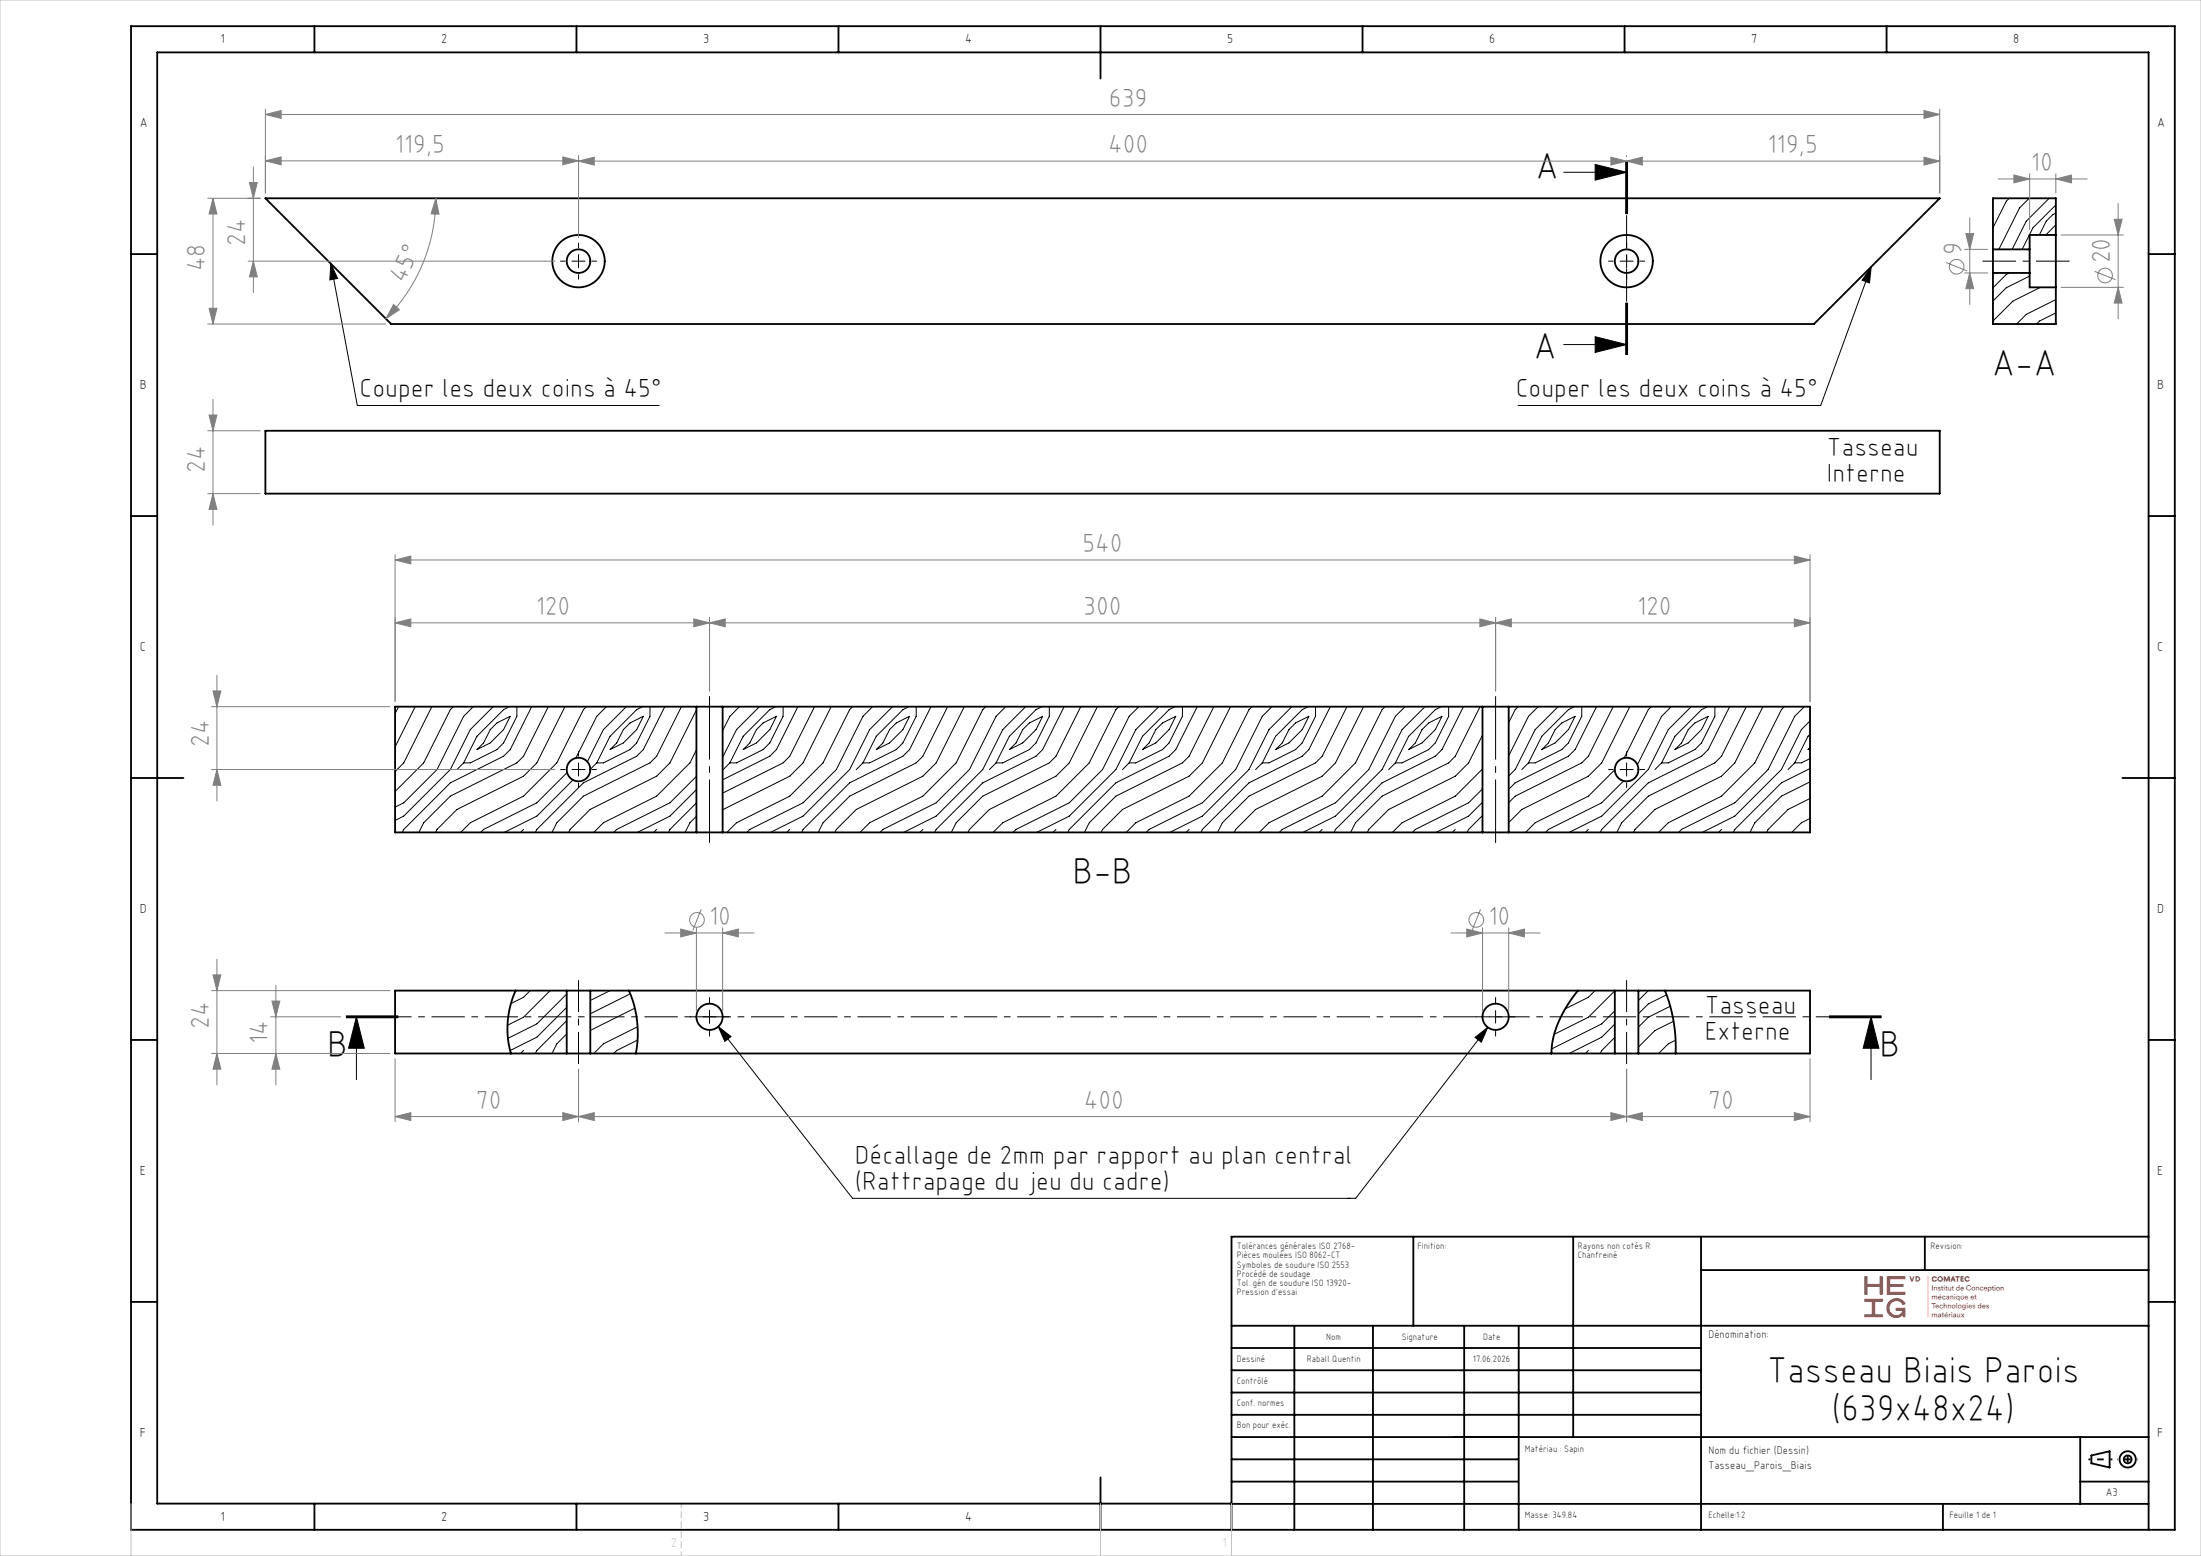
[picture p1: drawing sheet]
<svg xmlns="http://www.w3.org/2000/svg" width="420mm" height="297mm" viewBox="0 0 420 297" stroke-linecap="round" stroke-linejoin="round" font-family="sans-serif">
<g fill="none" stroke="#000" stroke-width=".35">
<path d="M25 5h390v287h-390zM60 5v5M110 5v5M160 5v5M210 5v10M260 5v5M310 5v5M360 5v5M50.6 37.8h319.5l-24 24h-271.5zM25 48.5h5M380.3 47.6v4.5M380.3 52.1v9.7h12v-7"/>
<path d="M380.3 52.1h7M380.3 47.6h7M387.3 47.6v4.5M387.3 52.1v2.7h5M392.3 44.8v10M392.3 44.8v-7h-12v9.8M392.3 44.8h-5v2.8M410 48.5h5M25 98.5h5M50.6 82.2h319.5v12h-319.5zM410 98.5h5M132.9 134.9h5"/>
<path d="M132.9 134.9h-57.5v24h57.5M132.9 134.9v24M137.9 134.9v24M137.9 134.9h145M282.9 134.9h5M282.9 134.9v24M287.9 134.9h57.5v24h-57.5M287.9 134.9v24M25 148.5h10M132.9 158.9h5M137.9 158.9h145M282.9 158.9h5"/>
<path d="M405 148.5h10M25 198.5h5M98.4 189.1a17.4 17.4 0 0 0-.9 12M108.1 189.1h4.5M108.1 189.1h-32.7v12h32.7M108.1 189.1v12M112.6 189.1h195.5M112.6 189.1v12M120 189.1a20.2 20.2 0 0 1 1.3 12M301.1 189.1a19.9 19.9 0 0 0-5 12M308.1 189.1h4.5M308.1 189.1v12"/>
<path d="M312.6 189.1h32.8v12h-32.8M312.6 189.1v12M317.7 189.1a28.9 28.9 0 0 1 2 12M410 198.5h5M108.1 201.1h4.5M112.6 201.1h195.5M308.1 201.1h4.5M269.7 236.1v17M300.2 236.1v38.2M324.6 236.1v55.9M367.3 236.1v6.3M410 236.1h-175v55.9"/>
<path d="M25 248.5h5M235 253.1h175M235 257.3h89.6M247 253.1v38.9M262 253.1v38.9M279.4 253.1v38.9M289.8 253.1v38.9M324.6 242.4h85.4M410 248.5h5M235 270.1h89.6M235 265.8h89.6M235 261.6h89.6"/>
<path d="M235 278.6h54.6M235 274.3h175M397 274.3v12.8M399.1 277.8l3.5-.8v3.1l-3.5-.8zM60 287v5M110 287v5M160 287v5M210 282v10M235 287.1h175M235 287h-205v-277h380v282M235 282.8h54.6M370.8 287.1v4.9"/>
<path d="M397 282.8h13"/>
<circle cx="110.4" cy="49.8" r="5"/>
<circle cx="110.4" cy="49.8" r="2.25"/>
<circle cx="310.4" cy="49.8" r="5"/>
<circle cx="310.4" cy="49.8" r="2.25"/>
<circle cx="110.4" cy="146.9" r="2.25"/>
<circle cx="310.4" cy="146.9" r="2.25"/>
<circle cx="135.4" cy="194.1" r="2.5"/>
<circle cx="285.4" cy="194.1" r="2.5"/>
<circle cx="406" cy="278.6" r=".75"/>
<circle cx="406" cy="278.6" r="1.55"/>
</g>
<g fill="none" stroke="#000" stroke-width=".19">
<path d="M298.4 32.9h12M304.4 31.4l6 1.5-6 1.5zM310.2 30.9v10M310.4 30.9v10M310.6 30.9v10M383.4 37.8l-.6 .6-2.5 5.1M387.2 37.8l-1.8 1.9-4 7.9M391 37.8l-4.4 4.4-2.6 5.4M392.3 39.1l-4.4 4.4-2 4.1M63.1 50.3l1.3 2.8-1.5 .3zM63.1 50.3l5.1 27.1h57.6M109.1 49.8h2.5"/>
<path d="M110.4 48.6v2.5M309.1 49.8h2.5M310.2 57.8v10M310.4 48.6v2.5M310.4 57.8v10M310.6 57.8v10zM357.1 50.9l-.4 3.1-1.4-.5zM357.1 50.9l-9.7 26.5h-57.7M380.6 52.1l-.3 .3M383.4 52.1l-.6 .3-2.5 2.5M387.3 52.7l-4.5 2.2-2.5 2.6M389.3 54.8l-5.2 2.7-3.8 3.8"/>
<path d="M392.3 40.7l-.6 .3-1.2 1.2-1.4 2.6M392.3 42.9l-2 1.9M392.3 59.7l-3.1 1.6-.6 .5M392.3 57.2l-5.7 2.8-1.8 1.8M298.4 65.8h12M304.4 64.3l6 1.5-6 1.5zM380.3 61.3h.1M76.1 134.9l-.7 1.3M79.2 134.9l-3.8 7.7M82.4 134.9l-5.4 10.7-1.6 1.7M86.5 134.9l-.6 .6-5 10.1-5.5 5.5M90.3 134.9l-1.8 1.8-5.1 10.2-6.4 6.3-1.6 .9"/>
<path d="M94.1 134.9l-4.4 4.4-3.8 7.6-8.9 8.9-1.6 .8M94.8 138l2.6-1.3-1.3 2.6-2.5 2.5-2.6 1.3 1.3-1.3 1.3-2.5zM97.2 134.9l-1.1 .6-5.1 5-2.5 5.1M98.6 134.9v1.8l-2.5 5.1-1.3 1.3-5.1 2.5h-1.2M101.5 134.9l-4.1 8.2-1.3 1.2-10.2 5.1-8.9 8.9-.2 .6M104.6 134.9l-4.7 9.4-1.3 1.3-12.7 6.4-5 5-1 1.9M107.8 134.9l-5.4 10.7-2.5 2.6-12.7 6.3-3.8 3.8-.3 .6M111.9 134.9l-.6 .6-5 10.1-6.4 6.4-10.2 5-1.8 1.9M115.7 134.9l-1.8 1.8-4 8M119.5 134.9l-4.4 4.4-3 6.1M120.2 138l2.6-1.3-1.3 2.6-2.5 2.5-2.6 1.3 1.3-1.3 1.3-2.5zM122.6 134.9l-1.1 .6-5.1 5-2.5 5.1"/>
<path d="M124 134.9v1.8l-2.5 5.1-1.3 1.3-5.1 2.5h-1.2M126.9 134.9l-4.1 8.2-1.3 1.2-10.2 5.1-8.9 8.9-.2 .6M130 134.9l-4.7 9.4-1.3 1.3-12.7 6.4-5 5-1 1.9M132.9 135.5l-5.1 10.1-2.5 2.6-12.7 6.3-3.8 3.8-.3 .6M141.1 134.9l-1.8 1.8-1.4 2.8M144.9 134.9l-4.4 4.4-2.6 5.3M145.6 138l2.6-1.3-1.3 2.6-2.5 2.5-2.6 1.3 1.3-1.3 1.3-2.5zM148 134.9l-1.1 .6-5.1 5-2.5 5.1M149.4 134.9v1.8l-2.5 5.1-1.3 1.3-5.1 2.5h-1.2M152.3 134.9l-4.1 8.2-1.3 1.2-9 4.5M155.4 134.9l-4.7 9.4-1.3 1.3-11.5 5.8M158.6 134.9l-5.4 10.7-2.5 2.6-12.8 6.4"/>
<path d="M162.7 134.9l-.6 .6-5 10.1-6.4 6.4-10.2 5-1.8 1.9M166.5 134.9l-1.8 1.8-5.1 10.2-6.4 6.3-10.1 5.1-.6 .6M169.8 139.3l1.2-1.3 2.6-1.3-1.3 2.6-2.5 2.5-2.6 1.3 1.3-1.3zM170.3 134.9l-4.4 4.4-3.8 7.6-8.9 8.9-6.2 3.1M173.4 134.9l-1.1 .6-5.1 5-2.5 5.1M174.8 134.9v1.8l-2.5 5.1-1.3 1.3-5.1 2.5h-1.2M177.7 134.9l-4.1 8.2-1.3 1.2-10.2 5.1-8.9 8.9-.2 .6M180.8 134.9l-4.7 9.4-1.3 1.3-12.7 6.4-5 5-1 1.9M184 134.9l-5.4 10.7-2.5 2.6-12.7 6.3-3.8 3.8-.3 .6M188.1 134.9l-.6 .6-5 10.1-6.4 6.4-10.2 5-1.8 1.9M191.9 134.9l-1.8 1.8-5.1 10.2-6.4 6.3-10.1 5.1-.6 .6M195.2 139.3l1.2-1.3 2.6-1.3-1.3 2.6-2.5 2.5-2.6 1.3 1.3-1.3z"/>
<path d="M195.7 134.9l-4.4 4.4-3.8 7.6-8.9 8.9-6.2 3.1M198.8 134.9l-1.1 .6-5.1 5-2.5 5.1M200.2 134.9v1.8l-2.5 5.1-1.3 1.3-5.1 2.5h-1.2M203.1 134.9l-4.1 8.2-1.3 1.2-10.2 5.1-8.9 8.9-.2 .6M206.2 134.9l-4.7 9.4-1.3 1.3-12.7 6.4-5 5-1 1.9M209.4 134.9l-5.4 10.7-2.5 2.6-12.7 6.3-3.8 3.8-.3 .6M213.5 134.9l-.6 .6-5 10.1-6.4 6.4-10.2 5-1.8 1.9M217.3 134.9l-1.8 1.8-5.1 10.2-6.4 6.3-10.1 5.1-.6 .6M220.6 139.3l1.2-1.3 2.6-1.3-1.3 2.6-2.5 2.5-2.6 1.3 1.3-1.3zM221.1 134.9l-4.4 4.4-3.8 7.6-8.9 8.9-6.2 3.1M224.2 134.9l-1.1 .6-5.1 5-2.5 5.1M225.6 134.9v1.8l-2.5 5.1-1.3 1.3-5.1 2.5h-1.2"/>
<path d="M228.5 134.9l-4.1 8.2-1.3 1.2-10.2 5.1-8.9 8.9-.2 .6M231.6 134.9l-4.7 9.4-1.3 1.3-12.7 6.4-5 5-1 1.9M234.8 134.9l-5.4 10.7-2.5 2.6-12.7 6.3-3.8 3.8-.3 .6M238.9 134.9l-.6 .6-5 10.1-6.4 6.4-10.2 5-1.8 1.9M242.7 134.9l-1.8 1.8-5.1 10.2-6.4 6.3-10.1 5.1-.6 .6M246 139.3l1.2-1.3 2.6-1.3-1.3 2.6-2.5 2.5-2.6 1.3 1.3-1.3zM246.5 134.9l-4.4 4.4-3.8 7.6-8.9 8.9-6.2 3.1M249.6 134.9l-1.1 .6-5.1 5-2.5 5.1M251 134.9v1.8l-2.5 5.1-1.3 1.3-5.1 2.5h-1.2M253.9 134.9l-4.1 8.2-1.3 1.2-10.2 5.1-8.9 8.9-.2 .6M257 134.9l-4.7 9.4-1.3 1.3-12.7 6.4-5 5-1 1.9M260.2 134.9l-5.4 10.7-2.5 2.6-12.7 6.3-3.8 3.8-.3 .6"/>
<path d="M264.3 134.9l-.6 .6-5 10.1-6.4 6.4-10.2 5-1.8 1.9M268.1 134.9l-1.8 1.8-5.1 10.2-6.4 6.3-10.1 5.1-.6 .6M271.4 139.3l1.2-1.3 2.6-1.3-1.3 2.6-2.5 2.5-2.6 1.3 1.3-1.3zM271.9 134.9l-4.4 4.4-3.8 7.6-8.9 8.9-6.2 3.1M275 134.9l-1.1 .6-5.1 5-2.5 5.1M276.4 134.9v1.8l-2.5 5.1-1.3 1.3-5.1 2.5h-1.2M279.3 134.9l-4.1 8.2-1.3 1.2-10.2 5.1-8.9 8.9-.2 .6M282.4 134.9l-4.7 9.4-1.3 1.3-12.7 6.4-5 5-1 1.9M289.7 134.9l-.6 .6-1.2 2.4M293.5 134.9l-1.8 1.8-3.8 7.6M296.8 139.3l1.2-1.3 2.6-1.3-1.3 2.6-2.5 2.5-2.6 1.3 1.3-1.3zM297.3 134.9l-4.4 4.4-3.8 7.6-1.2 1.2"/>
<path d="M300.4 134.9l-1.1 .6-5.1 5-2.5 5.1M301.8 134.9v1.8l-2.5 5.1-1.3 1.3-5.1 2.5h-1.2M304.7 134.9l-4.1 8.2-1.3 1.2-10.2 5.1-1.2 1.3M307.8 134.9l-4.7 9.4-1.3 1.3-12.7 6.4-1.2 1.2M311 134.9l-5.4 10.7-2.5 2.6-12.7 6.3-2.5 2.5M315.1 134.9l-.6 .6-4.6 9.2M318.9 134.9l-1.8 1.8-4.7 9.3M322.2 139.3l1.2-1.3 2.6-1.3-1.3 2.6-2.5 2.5-2.6 1.3 1.3-1.3zM322.7 134.9l-4.4 4.4-3.8 7.6-8.9 8.9-6.2 3.1M325.8 134.9l-1.1 .6-5.1 5-2.5 5.1M327.2 134.9v1.8l-2.5 5.1-1.3 1.3-5.1 2.5h-1.2M330.1 134.9l-4.1 8.2-1.3 1.2-10.2 5.1-8.9 8.9-.2 .6"/>
<path d="M333.2 134.9l-4.7 9.4-1.3 1.3-12.7 6.4-5 5-1 1.9M336.4 134.9l-5.4 10.7-2.5 2.6-12.7 6.3-3.8 3.8-.3 .6M340.5 134.9l-.6 .6-5 10.1-6.4 6.4-10.2 5-1.8 1.9M344.3 134.9l-1.8 1.8-5.1 10.2-6.4 6.3-10.1 5.1-.6 .6M345.4 137.6l-1.7 1.7-3.8 7.6-8.9 8.9-6.2 3.1M88.5 145.6l-1.3 1.3M99.9 158.3l-.6 .6M108.2 147.5l-5.8 5.7-10.1 5.1-.6 .6M109.1 146.9h2.5M109.3 148.9l-6.9 6.9-6.2 3.1M110.4 145.6v2.5M113.9 145.6l-1.3 1.2"/>
<path d="M125.3 158.3l-.6 .6M132.9 150.7l-5.1 5.1-6.2 3.1M132.9 155.8l-1.2 1.2-1 1.9M132.9 148.2l-5.1 5-10.1 5.1-.6 .6M132.9 143.1l-1.2 2.5-6.4 6.4-10.2 5-1.8 1.9M132.9 153.3l-5.1 5-.2 .6M139.3 145.6l-1.3 1.3M150.7 158.3l-.6 .6M164.7 145.6l-1.3 1.3M176.1 158.3l-.6 .6M190.1 145.6l-1.3 1.3M201.5 158.3l-.6 .6"/>
<path d="M215.5 145.6l-1.3 1.3M226.9 158.3l-.6 .6M240.9 145.6l-1.3 1.3M252.3 158.3l-.6 .6M266.3 145.6l-1.3 1.3M277.7 158.3l-.6 .6M282.9 153.1l-2.7 2.7-6.2 3.1M282.9 155.7l-2.7 2.6-.2 .6M282.9 150.6l-2.7 2.6-10.1 5.1-.6 .6M282.9 146.8l-5.2 5.2-10.2 5-1.8 1.9M282.9 140.3l-2.7 5.3-2.5 2.6-12.7 6.3-3.8 3.8-.3 .6M291.7 145.6l-1.3 1.3"/>
<path d="M303.1 158.3l-.6 .6M308.1 146.9l-5 5.1-10.2 5-1.8 1.9M309.1 146.9h2.5M309.8 149.1l-4.2 4.1-10.1 5.1-.6 .6M310.4 145.6v2.5M317.1 145.6l-1.3 1.3M328.5 158.3l-.6 .6M342.5 145.6l-1.3 1.3M345.4 144.8l-1.7 .8h-1.2M345.4 142.7l-.4 .4 .4-.2M345.4 140.2l-.4 .3-2.5 5.1M345.4 149.2l-5.5 2.8-5 5-1 1.9"/>
<path d="M345.4 152.4l-4.2 2.1-3.8 3.8-.3 .6M345.4 156.2l-1.7 .8-1.8 1.9M345.4 146.7l-5.5 2.7-8.9 8.9-.2 .6M66 194.1h10M66 193.9h10M66 194.3h10M68 194.1l1.5 6h-3zM68 194.1v12M101.2 189.1l-1.3 1.3-2.4 1.2M105 189.1l-5.1 5.1-3.1 1.5M108.1 192.3l-5.7 5.7-5.1 2.5M108.1 197.4l-1.8 1.8-1 1.9"/>
<path d="M108.1 189.7l-5.7 5.7-5.5 2.8M108.1 194.8l-5.7 5.7-.2 .6M116.4 189.1l-3.8 1.9M120.3 189.7l-7.7 3.8M121.1 192.4l-8.5 4.3M121.7 198.5l-4 2-.6 .6M121.7 196l-6.6 3.2-1.8 1.9M134.1 194.1h2.5M135.4 192.8v2.5M137.1 196l2.4 1.9-1.2 .9zM137.1 196l25.6 32.7h96l25.2-32.6M281.5 198l2.4-1.9-1.2 2.8z"/>
<path d="M304.4 189.1l-1.3 1.3-4.4 2.2M308.1 195.5l-2.5 2.5-6.2 3.1M308.1 192.9l-2.5 2.5-9.5 4.8M308.1 189.1l-5 5.1-6.5 3.2M308.1 198l-2.5 2.5-.2 .6M314.5 189.1l-1.9 1.9M314.5 189.1h.1M315.8 189.1h.1M318 189.9l-3.5 1.7-1.9 1.9M318.7 192.1l-4.2 2.1-1.9 1.9M319.4 194.9l-3.6 1.8-3.2 3.2M319.7 198.5l-1.4 .7-1.8 1.9"/>
<path d="M349 194.1h10M349 193.9h10M349 194.3h10M357 194.1l1.5 6h-3zM357 194.1v12M99.9 200.5l-.6 .6M303.1 200.5l-.6 .6"/>
</g>
<g fill="none" stroke="#808080" stroke-width=".19">
<path d="M39.6 37.8h10M40.6 37.8l.8 3h-1.5zM40.6 37.8v24M47.6 34.8h1.5l-.8 3zM48.3 31.8v24M50.6 30.7l3-.7v1.5zM50.6 21.8l3-.7v1.5zM50.6 20.8v16M50.6 30.7h59.8M50.6 21.8h319.5M83.2 37.8l.6 3.1-1.5-.1zM83.2 37.8a32.5 32.5 0 0 1-9.6 23"/>
<path d="M107.4 30l3 .7-3 .8zM110.4 30.8l3-.8v1.5zM110.4 29.7v15.6M110.4 30.8h259.7M307.4 30l3 .8-3 .7zM310.4 30.8l3-.8v1.5zM310.4 29.8v.1M367.1 21.1l3 .7-3 .8zM367.1 30l3 .8-3 .7zM370.1 20.8v16M381.3 34.2h17M384.3 33.4l3 .8-3 .7z"/>
<path d="M387.3 33.2v10.6M392.3 34.2l3-.8v1.5zM392.3 33.2v3.6M404.2 38.8v22M39.9 58.8h1.5l-.8 3zM47.3 49.8h58.6M48.3 49.8l.8 3h-1.5zM75.1 58.1l1.1 1-2.6 1.7zM371.4 50.1l4 1.6M374.9 47.6h4.4M374.9 52.1h4.4M375.1 44.6h1.5l-.7 3z"/>
<path d="M375.9 52.1l.7 3h-1.5zM375.9 41.6v16.5M393.3 44.8h11.9M393.3 54.8h11.9M399.7 51.8l4 1.6M403.4 41.8h1.5l-.7 3zM404.2 54.8l.7 3h-1.5zM39.6 61.8h34M39.9 79.2h1.5l-.8 3zM40.6 76.2v24M39.6 94.2h10M39.6 82.2h10"/>
<path d="M40.6 94.2l.8 3h-1.5zM75.4 106.9l3-.8v1.5zM75.4 118.9l3-.8v1.5zM75.4 105.9v28M75.4 106.9h270M75.4 118.9h270M132.4 118.1l3 .8-3 .7zM135.4 118.9l3-.8v1.5zM135.4 117.9v14M282.4 118.1l3 .8-3 .7zM285.4 118.9l3-.8v1.5zM285.4 117.9v14"/>
<path d="M342.4 106.1l3 .8-3 .7zM342.4 118.1l3 .8-3 .7zM345.4 105.9v28M40.4 134.9h34M40.6 131.9h1.5l-.7 3zM41.4 128.9v24M40.4 146.9h65.5M41.4 146.9l.7 3h-1.5zM126.9 178.1h17M129.9 177.3l3 .8-3 .7zM132.9 177.1v16M133.8 173.6l-1.6 4"/>
<path d="M137.9 178.1l3-.8v1.5zM137.9 177.1v16M276.9 178.1h17M279.9 177.3l3 .8-3 .7zM282.5 173.6l-1.6 4M282.9 177.1v16M287.9 178.1l3-.8v1.5zM287.9 177.1v16M40.4 189.1h34M40.6 186.1h1.5l-.7 3zM41.4 183.1v24M51.6 194.1h13.4"/>
<path d="M51.9 191.1h1.5l-.8 3zM52.6 188.1v19M40.4 201.1h34M41.4 201.1l.7 3h-1.5zM52.6 201.1l.8 3h-1.5zM75.4 213.1l3-.7v1.5zM75.4 213.1h270M75.4 202.1v12M107.4 212.4l3 .7-3 .8zM110.4 213.1l3-.7v1.5zM110.4 204.1v10M307.4 212.4l3 .7-3 .8z"/>
<path d="M310.4 213.1l3-.7v1.5zM310.4 204.1v10M342.4 212.4l3 .7-3 .8zM345.4 202.1v12"/>
<circle cx="373.4" cy="50.9" r="1.4"/>
<circle cx="401.7" cy="52.6" r="1.4"/>
<circle cx="133" cy="175.6" r="1.4"/>
<circle cx="281.7" cy="175.6" r="1.4"/>
</g>
<path d="M378.3 49.8h16.6" fill="none" stroke="#000" stroke-width=".19" stroke-dasharray="30.5 1.3 1.3 1.3" stroke-dashoffset="24.1" stroke-linecap="butt"/>
<path d="M135.4 160.9v-28M285.4 160.9v-28" fill="none" stroke="#000" stroke-width=".19" stroke-dasharray="30.5 1.3 1.3 1.3" stroke-dashoffset="18.4" stroke-linecap="butt"/>
<g fill="none" stroke="#000" stroke-width=".19" stroke-dasharray="30.5 1.3 1.3 1.3" stroke-linecap="butt">
<path d="M107.9 49.8h-1M110.4 47.3v-1M110.4 52.3v1M112.9 49.8h1M307.9 49.8h-1M310.4 47.3v-1M310.4 52.3v1M312.9 49.8h1M107.9 146.9h-1M110.4 144.4v-1M110.4 149.4v1M112.9 146.9h1"/>
<path d="M307.9 146.9h-1M310.4 144.4v-1M310.4 149.4v1M312.9 146.9h1M132.9 194.1h-1.3M135.4 191.6v-1.3M135.4 196.6v1.2M137.9 194.1h1.2M282.9 194.1h-1.3M285.4 194.1v-1.3M285.4 194.1h-1.3M285.4 194.1v1.2"/>
<path d="M285.4 194.1h1.2M285.4 191.6v-1.3M285.4 196.6v1.2M287.9 194.1h1.2"/>
</g>
<path d="M110.4 187.1v16M310.4 203.1v-16" fill="none" stroke="#000" stroke-width=".19" stroke-dasharray="30.5 1.3 1.3 1.3" stroke-dashoffset="24.4" stroke-linecap="butt"/>
<path d="M310.4 30.9v36.9" fill="none" stroke="#000" stroke-width=".19" stroke-dasharray="6.3 1.3 1.3 1.3" stroke-linecap="butt"/>
<path d="M359 194.1h-293" fill="none" stroke="#000" stroke-width=".19" stroke-dasharray="6.3 1.3 1.3 1.3" stroke-dashoffset="4" stroke-linecap="butt"/>
<path d="M398.5 278.6h4.6" fill="none" stroke="#000" stroke-width=".35" stroke-dasharray="30.5 1.3 1.3 1.3" stroke-dashoffset="30.1" stroke-linecap="butt"/>
<path d="M406 276.6v3.8" fill="none" stroke="#000" stroke-width=".35" stroke-dasharray="30.5 1.3 1.3 1.3" stroke-dashoffset="30.5" stroke-linecap="butt"/>
<path d="M408 278.6h-4" fill="none" stroke="#000" stroke-width=".35" stroke-dasharray="30.5 1.3 1.3 1.3" stroke-dashoffset="30.4" stroke-linecap="butt"/>
<path d="M130 287v10" fill="none" stroke="#c0c0c0" stroke-width=".19" stroke-dasharray="1.3 .6" stroke-dashoffset=".4" stroke-linecap="butt"/>
<path d="M0 0h420v297h-420zM25 287v10M210 287v10M235 287v10" fill="none" stroke="#c0c0c0" stroke-width=".19"/>
<g fill="#000">
<path d="M304.4 31.4l6 1.5-6 1.5zM304.4 64.3l6 1.5-6 1.5z"/>
<path d="M63.1 50.3l1.3 2.8-1.5 .3zM357.1 50.9l-.4 3.1-1.4-.5zM137.1 196l2.4 1.9-1.2 .9zM281.5 198l2.4-1.9-1.2 2.8z"/>
<path d="M357 194.1l1.5 6h-3zM68 194.1l1.5 6h-3z"/>
</g>
<g fill="#808080">
<path d="M392.3 34.2l3-.8v1.5zM384.3 33.4l3 .8-3 .7zM342.4 212.4l3 .7-3 .8zM310.4 213.1l3-.7v1.5zM342.4 106.1l3 .8-3 .7zM75.4 106.9l3-.8v1.5z"/>
<path d="M50.6 30.7l3-.7v1.5zM107.4 30l3 .7-3 .8zM279.9 177.3l3 .8-3 .7zM287.9 178.1l3-.8v1.5zM129.9 177.3l3 .8-3 .7zM137.9 178.1l3-.8v1.5zM75.4 213.1l3-.7v1.5zM107.4 212.4l3 .7-3 .8zM110.4 213.1l3-.7v1.5zM307.4 212.4l3 .7-3 .8zM135.4 118.9l3-.8v1.5zM282.4 118.1l3 .8-3 .7zM75.4 118.9l3-.8v1.5zM132.4 118.1l3 .8-3 .7zM285.4 118.9l3-.8v1.5zM342.4 118.1l3 .8-3 .7z"/>
<path d="M367.1 21.1l3 .7-3 .8zM50.6 21.8l3-.7v1.5z"/>
<path d="M75.1 58.1l1.1 1-2.6 1.7zM83.2 37.8l.6 3.1-1.5-.1z"/>
<path d="M41.4 201.1l.7 3h-1.5zM40.6 186.1h1.5l-.7 3z"/>
<path d="M40.6 94.2l.8 3h-1.5zM39.9 79.2h1.5l-.8 3z"/>
<path d="M40.6 37.8l.8 3h-1.5zM39.9 58.8h1.5l-.8 3zM47.6 34.8h1.5l-.8 3zM48.3 49.8l.8 3h-1.5zM403.4 41.8h1.5l-.7 3zM404.2 54.8l.7 3h-1.5zM375.1 44.6h1.5l-.7 3zM375.9 52.1l.7 3h-1.5zM40.6 131.9h1.5l-.7 3zM41.4 146.9l.7 3h-1.5z"/>
<path d="M367.1 30l3 .8-3 .7zM310.4 30.8l3-.8v1.5z"/>
<path d="M110.4 30.8l3-.8v1.5zM307.4 30l3 .8-3 .7z"/>
<path d="M51.9 191.1h1.5l-.8 3zM52.6 201.1l.8 3h-1.5z"/>
</g>
<g font-size="7.1">
<text x="293" y="34.1">A</text>
<text x="292.6" y="68.5">A</text>
<text x="380.1" y="71.7">A-A</text>
<text x="204.7" y="168.8">B-B</text>
<text x="62.5" y="201.7">B</text>
<text x="358.6" y="201.7">B</text>
<text x="337.2" y="264">Tasseau Biais Parois</text>
<text x="349.5" y="271.1">(639x48x24)</text>
</g>
<g font-size="5" fill="#808080">
<text x="211.6" y="20.3">639</text>
<text x="75.3" y="29.2">119,5</text>
<text x="211.4" y="29.3">400</text>
<text x="337.3" y="29.3">119,5</text>
<text x="387.5" y="32.7">10</text>
<text x="46.8" y="46.9" transform="rotate(-90 46.8 46.9)">24</text>
<text x="39.1" y="51.8" transform="rotate(-90 39.1 51.8)">48</text>
<text x="374.4" y="48.6" transform="rotate(-90 374.4 48.6)">9</text>
<text x="402.7" y="50.3" transform="rotate(-90 402.7 50.3)">20</text>
<text x="77.2" y="54.3" transform="rotate(-65 77.2 54.3)">45°</text>
<text x="39.1" y="90.3" transform="rotate(-90 39.1 90.3)">24</text>
<text x="206.5" y="105.4">540</text>
<text x="102.2" y="117.4">120</text>
<text x="206.7" y="117.4">300</text>
<text x="312.4" y="117.4">120</text>
<text x="39.9" y="142.5" transform="rotate(-90 39.9 142.5)">24</text>
<text x="135.3" y="176.6">10</text>
<text x="284" y="176.6">10</text>
<text x="39.9" y="196.4" transform="rotate(-90 39.9 196.4)">24</text>
<text x="51.1" y="199.3" transform="rotate(-90 51.1 199.3)">14</text>
<text x="90.8" y="211.6">70</text>
<text x="206.8" y="211.6">400</text>
<text x="326" y="211.6">70</text>
</g>
<g font-size="5">
<text x="68.6" y="75.9">Couper les deux coins à 45°</text>
<text x="289.2" y="75.9">Couper les deux coins à 45°</text>
<text x="348.6" y="87">Tasseau</text>
<text x="348.6" y="92">Interne</text>
<text x="325.3" y="193.6">Tasseau</text>
<text x="325.3" y="198.6">Externe</text>
<text x="163.1" y="222.2">Décallage de 2mm par rapport au plan central</text>
<text x="163.1" y="227.2">(Rattrapage du jeu du cadre)</text>
</g>
<g font-size="2.5">
<text x="42.1" y="8.2">1</text>
<text x="84.2" y="8.2">2</text>
<text x="134.2" y="8.2">3</text>
<text x="184.2" y="8.2">4</text>
<text x="234.2" y="8.2">5</text>
<text x="284.2" y="8.2">6</text>
<text x="334.2" y="8.2">7</text>
<text x="384.2" y="8.2">8</text>
<text x="26.7" y="24.2">A</text>
<text x="411.7" y="24.2">A</text>
<text x="26.7" y="74.2">B</text>
<text x="411.7" y="74.2">B</text>
<text x="26.7" y="124.2">C</text>
<text x="411.7" y="124.2">C</text>
<text x="26.7" y="174.2">D</text>
<text x="411.7" y="174.2">D</text>
<text x="26.7" y="224.2">E</text>
<text x="411.7" y="224.2">E</text>
<text x="26.7" y="274.2">F</text>
<text x="411.7" y="274.2">F</text>
<text x="42.1" y="290.2">1</text>
<text x="84.2" y="290.2">2</text>
<text x="134.2" y="290.2">3</text>
<text x="184.2" y="290.2">4</text>
</g>
<text font-size="2.5" fill="#e1251b" x="355.8" y="251.5">⟫</text>
<text font-size="2.5" fill="#c0c0c0" x="128" y="295.3">2</text>
<g font-size="2.1">
<text x="326" y="255.5">Dénomination:</text>
<text x="326" y="277.5">Nom du fichier (Dessin)</text>
<text x="326" y="280.5">Tasseau_Parois_Biais</text>
<text x="401.9" y="285.5">A3</text>
</g>
<g font-size="1.8">
<text x="236" y="238.4">Tolérances générales ISO 2768-</text>
<text x="270.5" y="238.4">Finition:</text>
<text x="301.1" y="238.4">Rayons non cotés R</text>
<text x="368.4" y="238.4">Revision:</text>
<text x="236" y="240.2">Pièces moulées ISO 8062-CT</text>
<text x="236" y="242">Symboles de soudure ISO 2553</text>
<text x="236" y="243.7">Procédé de soudage</text>
<text x="236" y="245.5">Tol. gén de soudure ISO 13920-</text>
<text x="301.1" y="240.2">Chanfreiné</text>
<text x="236" y="247.3">Pression d'essai</text>
<text x="253.1" y="255.7">Nom</text>
<text x="267.5" y="255.7">Signature</text>
<text x="283" y="255.7">Date</text>
<text x="236" y="260">Dessiné</text>
<text x="249.4" y="260">Raball Quentin</text>
<text x="281.1" y="260">17.06.2026</text>
<text x="236" y="264.1">Contrôlé</text>
<text x="236" y="268.3">Conf. normes</text>
<text x="236" y="272.5">Bon pour exéc.</text>
<text x="291" y="277.2">Matériau : Sapin</text>
<text x="291" y="289.8">Masse: 349.84</text>
<text x="326" y="289.8">Echelle:1:2</text>
<text x="372" y="289.8">Feuille 1 de 1</text>
</g>
</svg>
